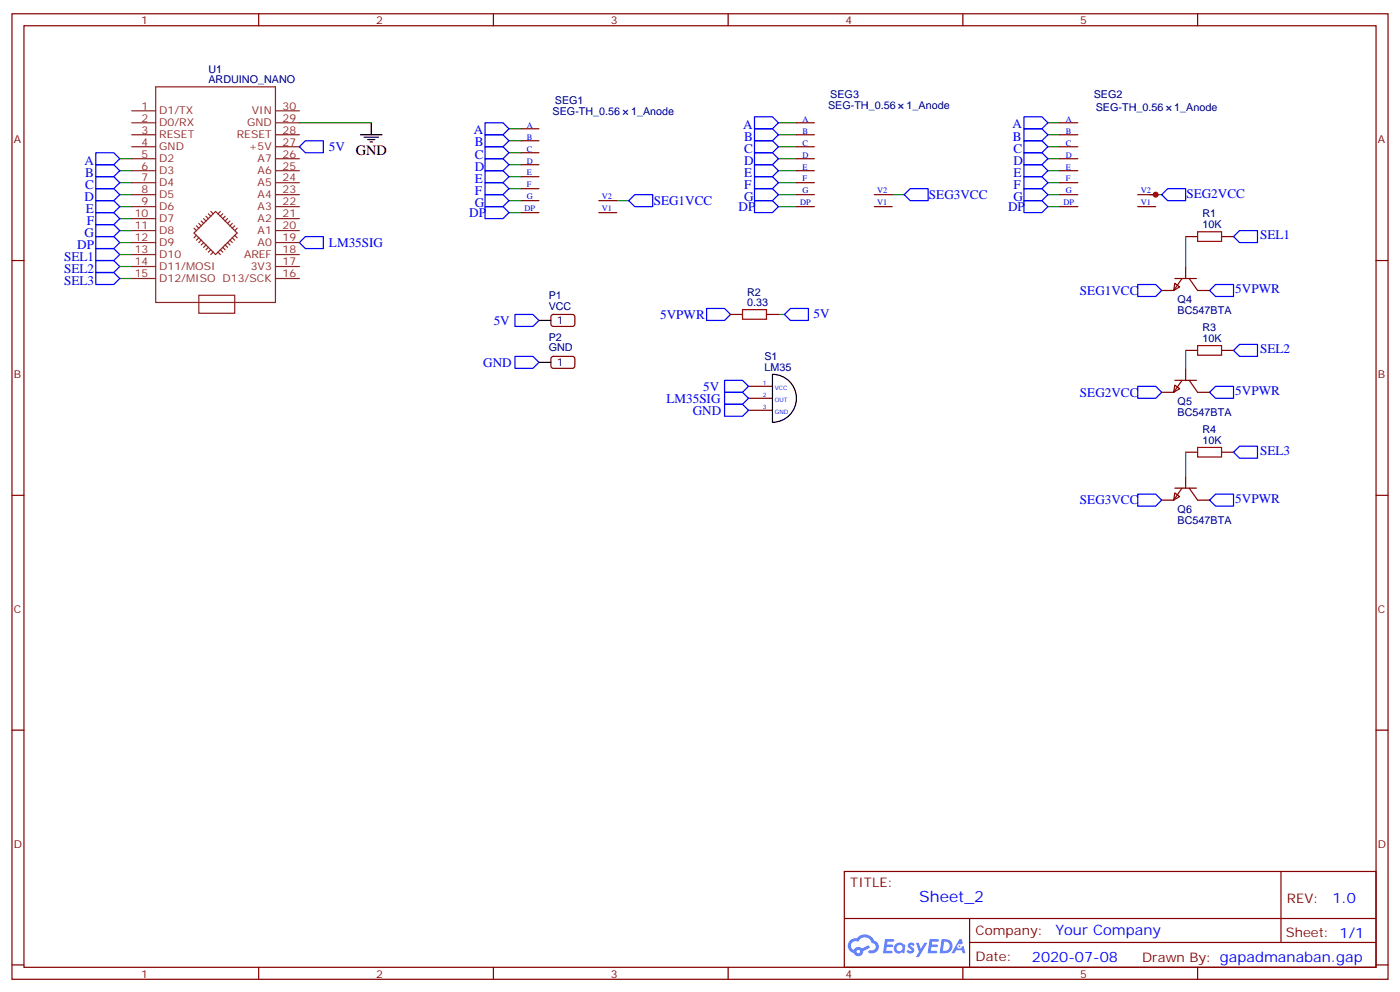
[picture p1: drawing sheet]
<svg xmlns="http://www.w3.org/2000/svg" width="412mm" height="292mm" viewBox="0 0 412 292" stroke-linecap="round" stroke-linejoin="round" font-family="sans-serif">
<g fill="none" stroke="#870000" stroke-width=".35">
<path d="M3.5 4.1h405.4v284.3h-405.4zM7.1 7.6h398.2v277.3h-398.2zM76.2 4.1v3.5M145.3 4.1v3.5M214.5 4.1v3.5M283.6 4.1v3.5M352.8 4.1v3.5M3.5 76.7h3.6M405.3 76.7h3.6M3.5 145.9h3.6M405.3 145.9h3.6M3.5 215h3.6"/>
<path d="M405.3 215h3.6M248.7 256.6h156.6v28.3h-156.6zM377.3 256.7v20.8M248.7 270.5h156.5M285.6 277.5h119.6M285.6 270.5v14.1M3.5 284.2h3.6M76.2 284.9v3.5M145.3 284.9v3.5M214.5 284.9v3.5M283.6 284.9v3.5M352.8 284.9v3.5"/>
<path d="M405.3 284.2h3.6"/>
</g>
<g fill="#5487ff">
<path d="M267.7 277.8a1.22 1.22 0 0 1 1.7 .3l-.4 .6a.47 .47 0 0 0-.3-.4 .47 .47 0 0 0-.5 .1l.1 .3a1.14 1.14 0 0 1 .8 1.7 1.14 1.14 0 0 1-1.9 0l-.2-.2 .5-.5 .7 .4a.29 .29 0 0 0 .3-.2 .29 .29 0 0 0-.2-.4 1.04 1.04 0 0 1-.6-1.7z"/>
<path d="M260.7 276.6h2.4l.3 .2-.2 .5h-1.8l-.1 .9h1.5l.3 .3-.3 .4h-1.6l-.2 1.1 1.7 .1 .2 .3-.2 .3h-2.6z"/>
<path d="M273.8 276.6h2.4l.3 .2-.1 .5h-1.8l-.2 .9h1.6l.3 .3-.4 .4h-1.6l-.1 1.1 1.7 .1 .2 .3-.2 .3h-2.6z"/>
<path d="M282.6 276.6h.7l.3 1.2-.6 .3a.69 .69 0 0 0-1 .3 .69 .69 0 0 0 .4 1 .69 .69 0 0 0 .9-.6l.5-.3 .6 2.2h-.8l-.2-.9h-1.8l-.5 .9h-.8z"/>
<path d="M269.8 277.7h.8l.6 1.8 1.1-1.8h.9l-2.6 4.1h-.8l.9-1.5z"/>
<path d="M277.4 276.6l-.6 4.1h1.3a2.11 2.11 0 0 0 2.5-2.1 2.11 2.11 0 0 0-2.5-2zM278.1 277.3a1.39 1.39 0 0 1 1.7 1.4 1.39 1.39 0 0 1-1.8 1.3h-.3z"/>
<path d="M263.7 278.2a1.54 1.54 0 0 0-.1 2.1 1.54 1.54 0 0 0 2.2 .2l.6 .2 .3-2.3-.2-.2-.4-.1a1.49 1.49 0 0 0-2.4 .1zM264 279.2a.94 .94 0 0 1 1.8 0 .94 .94 0 0 1-1.8 0z"/>
<path d="M250.4 276.9a2.18 2.18 0 0 0 1.1 3.8 1.44 1.44 0 0 0 1.6 .9 1.44 1.44 0 0 0 1.2-1.5l2-1-.5-.7-1.9 .9a1.47 1.47 0 0 0-2.4 .5 1.39 1.39 0 0 1-.7-2 1.39 1.39 0 0 1 2-.4 2.12 2.12 0 0 1 2.2-1.3 2.12 2.12 0 0 1 1.9 1.6 1.14 1.14 0 0 1 1.1 1.5 1.14 1.14 0 0 1-1.7 .7 .43 .43 0 0 0-.5 .3 .43 .43 0 0 0 .4 .5 1.98 1.98 0 0 0 2.5-1.2 1.98 1.98 0 0 0-1.2-2.5 3.1 3.1 0 0 0-5.3-.7l-.9 .1zM252.3 280.2a.55 .55 0 0 1 1.1 0 .55 .55 0 0 1-1.1 0z"/>
<circle cx="282.6" cy="278.7" r=".26"/>
</g>
<g fill="none" stroke="#00f" stroke-width=".35">
<path d="M142.9 39.7h5.3l1.7 1.8-1.7 1.7h-5.3zM142.9 36.2h5.3l1.7 1.7-1.7 1.8h-5.3zM222.2 37.9h5.3l1.8 1.8-1.8 1.8h-5.3zM222.2 34.4h5.3l1.8 1.8-1.8 1.7h-5.3zM301.6 37.9h5.3l1.8 1.8-1.8 1.8h-5.3zM301.6 34.4h5.3l1.8 1.8-1.8 1.7h-5.3zM28.2 45h5.3l1.8 1.7-1.8 1.8h-5.3zM28.2 59.1h5.3l1.8 1.8-1.8 1.7h-5.3zM28.2 55.6h5.3l1.8 1.7-1.8 1.8h-5.3zM28.2 52h5.3l1.8 1.8-1.8 1.8h-5.3zM28.2 48.5h5.3l1.8 1.8-1.8 1.7h-5.3zM88.2 43.2l1.8-1.7h5.2v3.5h-5.2z"/>
<path d="M142.9 57.3h5.3l1.7 1.8-1.7 1.8h-5.3zM142.9 53.8h5.3l1.7 1.8-1.7 1.7h-5.3zM142.9 50.3h5.3l1.7 1.7-1.7 1.8h-5.3zM142.9 46.7h5.3l1.7 1.8-1.7 1.8h-5.3zM142.9 43.2h5.3l1.7 1.8-1.7 1.7h-5.3zM185.2 59.1l1.8-1.8h5.3v3.6h-5.3zM222.2 59.1h5.3l1.8 1.8-1.8 1.7h-5.3zM222.2 55.6h5.3l1.8 1.7-1.8 1.8h-5.3zM222.2 52h5.3l1.8 1.8-1.8 1.8h-5.3zM222.2 48.5h5.3l1.8 1.8-1.8 1.7h-5.3zM222.2 45h5.3l1.8 1.7-1.8 1.8h-5.3zM222.2 41.5h5.3l1.8 1.7-1.8 1.8h-5.3z"/>
<path d="M266.3 57.3l1.8-1.7h5.3v3.5h-5.3zM301.6 59.1h5.3l1.8 1.8-1.8 1.7h-5.3zM301.6 55.6h5.3l1.8 1.7-1.8 1.8h-5.3zM301.6 52h5.3l1.8 1.8-1.8 1.8h-5.3zM301.6 48.5h5.3l1.8 1.8-1.8 1.7h-5.3zM301.6 45h5.3l1.8 1.7-1.8 1.8h-5.3zM301.6 41.5h5.3l1.8 1.7-1.8 1.8h-5.3zM342.2 57.3l1.8-1.7h5.2v3.5h-5.2zM28.2 69.7h5.3l1.8 1.7-1.8 1.8h-5.3zM28.2 73.2h5.3l1.8 1.8-1.8 1.7h-5.3zM28.2 76.7h5.3l1.8 1.8-1.8 1.8h-5.3zM28.2 66.1h5.3l1.8 1.8-1.8 1.8h-5.3z"/>
<path d="M28.2 62.6h5.3l1.8 1.8-1.8 1.7h-5.3zM88.2 71.4l1.8-1.7h5.2v3.5h-5.2zM142.9 60.9h5.3l1.7 1.7-1.7 1.8h-5.3zM365.1 67.9h5.3v3.5h-5.3l-1.7-1.7zM28.2 80.3h5.3l1.8 1.7-1.8 1.8h-5.3zM151.7 92.6h5.3l1.7 1.8-1.7 1.7h-5.3zM208.1 90.8h5.3l1.8 1.8-1.8 1.8h-5.3zM231.1 92.6l1.7-1.8h5.3v3.6h-5.3zM335.1 83.8h5.3l1.8 1.7-1.8 1.8h-5.3zM358.1 83.8h5.3v3.5h-5.3l-1.8-1.8zM151.7 105h5.3l1.7 1.7-1.7 1.8h-5.3zM213.4 112h5.3l1.8 1.8-1.8 1.7h-5.3z"/>
<path d="M213.4 119.1h5.3l1.8 1.7-1.8 1.8h-5.3zM213.4 115.5h5.3l1.8 1.8-1.8 1.8h-5.3zM335.1 113.8h5.3l1.8 1.7-1.8 1.8h-5.3zM356.3 115.5l1.8-1.7h5.3v3.5h-5.3zM363.4 103.2l1.7-1.8h5.3v3.6h-5.3zM365.1 131.4h5.3v3.5h-5.3l-1.7-1.7zM335.1 145.5h5.3l1.8 1.8-1.8 1.7h-5.3zM356.3 147.3l1.8-1.8h5.3v3.5h-5.3z"/>
</g>
<g fill="none" stroke="#008700" stroke-width=".35">
<path d="M88.2 36.2h21.2M149.9 37.9h3.6M229.3 36.2h5.3M229.3 39.7h5.3M308.7 36.2h3.5M308.7 39.7h3.5M35.3 57.3h3.5M35.3 46.7h3.5M35.3 50.3h3.5M35.3 53.8h3.5M149.9 41.5h3.6M149.9 45h3.6"/>
<path d="M149.9 48.5h3.6M149.9 52h3.6M149.9 55.6h3.6M149.9 59.1h3.6M181.7 59.1h3.5M229.3 57.3h5.3M229.3 43.2h5.3M229.3 46.7h5.3M229.3 50.3h5.3M229.3 53.8h5.3M262.8 57.3h3.5M308.7 57.3h3.5"/>
<path d="M308.7 43.2h3.5M308.7 46.7h3.5M308.7 50.3h3.5M308.7 53.8h3.5M338.7 57.3h3.5M35.3 60.9h3.5M35.3 78.5h3.5M35.3 75h3.5M35.3 71.4h3.5M35.3 67.9h3.5M35.3 64.4h3.5M149.9 62.6h3.6"/>
<path d="M229.3 60.9h5.3M308.7 60.9h3.5M349.2 69.7v8.8M35.3 82h3.5M229.3 92.6h1.8M349.2 103.2v5.3M349.2 133.2v7"/>
</g>
<g fill="none" stroke="#870000" stroke-width=".35">
<path d="M153.5 37.9h5.2M234.6 39.7h5.3M234.6 36.2h5.3M312.2 39.7h5.3M312.2 36.2h5.3M153.5 59.1h5.2M153.5 55.6h5.2M153.5 52h5.2M153.5 48.5h5.2M153.5 45h5.2M153.5 41.5h5.2M176.4 59.1h5.3"/>
<path d="M234.6 57.3h5.3M234.6 53.8h5.3M234.6 50.3h5.3M234.6 46.7h5.3M234.6 43.2h5.3M257.5 57.3h5.3M312.2 57.3h5.3M312.2 53.8h5.3M312.2 50.3h5.3M312.2 46.7h5.3M312.2 43.2h5.3M335.1 57.3h5.3"/>
<path d="M153.5 62.6h5.2M176.4 62.6h5.3M234.6 60.9h5.3M257.5 60.9h5.3M312.2 60.9h5.3M335.1 60.9h5.3M349.2 78.5v3.5M349.2 69.7h3.6M359.8 69.7h3.6M162.5 92.8l.5-.2 5.9 .1 .4 .6v2.4l-.7 .4h-5.9l-.4-.7v-2.1zM215.2 92.6h3.5M225.8 92.6h3.5"/>
<path d="M346.1 83.4l1.4 1.1-1.8 1zM346.1 82h6.3M348.2 82l-2.5 3.5h-3.5M350.3 82l2.5 3.5h3.5M162.5 105.2l.5-.2h5.9l.4 .7v2.3l-.7 .5-5.9-.1-.4-.6v-2.1zM220.5 113.8h7M220.5 117.3h7M346.1 113.4l1.4 1.1-1.8 1zM346.1 112h6.3M348.2 112l-2.5 3.5h-3.5M349.2 108.5v3.5M349.2 103.2h3.6"/>
<path d="M350.3 112l2.5 3.5h3.5M359.8 103.2h3.6M220.5 120.8h7M349.2 133.2h3.6M359.8 133.2h3.6M346.1 145.2l1.4 1-1.8 1.1zM346.1 143.8h6.3M348.2 143.8l-2.5 3.5h-3.5M349.2 140.2v3.6M350.3 143.8l2.5 3.5h3.5"/>
</g>
<path d="M106.2 39.7h6.3M109.4 36.2v3.5M107.2 40.4h4.3M108.3 41.1h2.1M109 41.8h.7M158.7 94.4h3.6M158.7 106.7h3.6M227.6 110.2a7.1 7.1 0 0 1 7 7.1 7.1 7.1 0 0 1-7 7.1z" fill="none" stroke="#000" stroke-width=".35"/>
<path d="M352.8 68.3h7v2.8h-7zM218.7 91.2h7.1v2.8h-7.1zM352.8 101.8h7v2.8h-7zM352.8 131.8h7v2.8h-7z" fill="none" stroke="#a10000" stroke-width=".35"/>
<g fill="none" stroke="#8c2424" stroke-width=".35">
<path d="M38.8 39.7h7.1M38.8 36.2h7.1M38.8 32.6h7.1M45.9 25.6h35.2v63.5h-35.2zM81.1 39.7h7.1M81.1 36.2h7.1M81.1 32.6h7.1M38.8 57.3h7.1M38.8 53.8h7.1M38.8 50.3h7.1M38.8 46.7h7.1M38.8 43.2h7.1"/>
<path d="M81.1 57.3h7.1M81.1 53.8h7.1M81.1 50.3h7.1M81.1 46.7h7.1M81.1 43.2h7.1M38.8 78.5h7.1M38.8 75h7.1M38.8 71.4h7.1M38.8 67.9h7.1M38.8 64.4h7.1M38.8 60.9h7.1M57.1 68.6l6.4-6.3 6.3 6.3-6.3 6.4z"/>
<path d="M57.1 67.2l.8 .7M57.9 66.5l.7 .7M57.9 69.3l-.8 .7M58.6 65.8l.7 .7M58.6 70l-.7 .7M59.3 65.1l.7 .7M59.3 70.7l-.7 .7M60 64.4l.7 .7M60 71.4l-.7 .7M60.7 72.1l-.7 .7M60.7 63.7l.7 .7M61.4 63l.7 .7"/>
<path d="M61.4 72.8l-.7 .8M62.1 73.6l-.7 .7M62.1 62.3l.7 .7M62.8 74.3l-.7 .7M64.2 74.3l.7 .7M64.9 73.6l.7 .7M64.9 62.3l-.7 .7M65.6 72.8l.7 .8M65.6 63l-.7 .7M66.3 72.1l.7 .7M66.3 63.7l-.7 .7M67 71.4l.7 .7"/>
<path d="M67 64.4l-.7 .7M67.7 70.7l.7 .7M67.7 65.1l-.7 .7M68.4 70l.7 .7M68.4 65.8l-.7 .7M69.1 69.3l.7 .7M69.1 66.5l-.7 .7M69.8 67.2l-.7 .7M81.1 78.5h7.1M81.1 75h7.1M81.1 71.4h7.1M81.1 67.9h7.1"/>
<path d="M81.1 64.4h7.1M81.1 60.9h7.1M38.8 82h7.1M58.6 87h10.5v5.3h-10.5zM81.1 82h7.1"/>
</g>
<circle cx="340.4" cy="57.3" r=".88" fill="#c00"/>
<text font-size="4.6" fill="#00f" x="270.8" y="265.7">Sheet_2</text>
<text font-size="4.2" x="104.8" y="45.8">GND</text>
<g font-size="4.2" fill="#00f">
<text x="392.5" y="265.9">1.0</text>
<text x="310.9" y="275.5">Your Company</text>
<text x="304" y="283.3">2020-07-08</text>
</g>
<g font-size="3.9" fill="#00f">
<text x="139.5" y="39.4">A</text>
<text x="218.9" y="38">A</text>
<text x="219.2" y="41.5">B</text>
<text x="298.3" y="37.7">A</text>
<text x="298.3" y="41.4">B</text>
<text x="96.9" y="44.4">5V</text>
<text x="139.8" y="46.8">C</text>
<text x="139.9" y="42.9">B</text>
<text x="219.2" y="45">C</text>
<text x="298.6" y="45">C</text>
<text x="24.9" y="48.5">A</text>
<text x="25.1" y="52">B</text>
<text x="139.8" y="53.8">E</text>
<text x="139.8" y="50.3">D</text>
<text x="219.2" y="52">E</text>
<text x="219.2" y="48.5">D</text>
<text x="298.6" y="52">E</text>
<text x="298.6" y="48.5">D</text>
<text x="24.9" y="59.1">D</text>
<text x="25.1" y="55.6">C</text>
<text x="139.8" y="57.3">F</text>
<text x="219.2" y="59.1">G</text>
<text x="219.2" y="55.6">F</text>
<text x="273.6" y="58.6">SEG3VCC</text>
<text x="298.6" y="59.1">G</text>
<text x="298.6" y="55.6">F</text>
<text x="349.5" y="58.3">SEG2VCC</text>
<text x="25.3" y="62.6">E</text>
<text x="138.2" y="63.9">DP</text>
<text x="139.8" y="60.9">G</text>
<text x="192.6" y="60.4">SEG1VCC</text>
<text x="217.6" y="62.1">DP</text>
<text x="297" y="62.1">DP</text>
<text x="24.9" y="69.7">G</text>
<text x="25.6" y="66.1">F</text>
<text x="371.2" y="70.4">SEL1</text>
<text x="18.9" y="76.7">SEL1</text>
<text x="22.8" y="73.2">DP</text>
<text x="96.9" y="72.7">LM35SIG</text>
<text x="18.9" y="80.3">SEL2</text>
<text x="18.9" y="83.8">SEL3</text>
<text x="318.1" y="86.8">SEG1VCC</text>
<text x="363.9" y="86.3">5VPWR</text>
<text x="145.4" y="95.6">5V</text>
<text x="194.5" y="94">5VPWR</text>
<text x="239.6" y="93.6">5V</text>
<text x="142.3" y="108">GND</text>
<text x="371.2" y="103.9">SEL2</text>
<text x="196.3" y="118.6">LM35SIG</text>
<text x="207.2" y="115">5V</text>
<text x="318.1" y="116.8">SEG2VCC</text>
<text x="363.9" y="116.3">5VPWR</text>
<text x="204.1" y="122.1">GND</text>
<text x="371.2" y="133.9">SEL3</text>
<text x="318.1" y="148.5">SEG3VCC</text>
<text x="363.9" y="148.1">5VPWR</text>
</g>
<g font-size="3.9" fill="#800">
<text x="250.5" y="261.2">TITLE:</text>
<text x="379.1" y="265.9">REV:</text>
<text x="287.4" y="275.4">Company:</text>
<text x="378.7" y="276">Sheet: 1/1</text>
<text x="287.4" y="283.1">Date:</text>
<text x="336.4" y="283.2">Drawn By: gapadmanaban.gap</text>
</g>
<g font-size="3.2" fill="#800">
<text x="41.6" y="7.1">1</text>
<text x="110.8" y="7.1">2</text>
<text x="179.9" y="7.1">3</text>
<text x="249.1" y="7.1">4</text>
<text x="318.2" y="7.1">5</text>
<text x="4.1" y="42.2">A</text>
<text x="405.9" y="42.2">A</text>
<text x="4.1" y="111.3">B</text>
<text x="405.9" y="111.3">B</text>
<text x="4.1" y="180.4">C</text>
<text x="405.9" y="180.4">C</text>
<text x="4.1" y="249.6">D</text>
<text x="405.9" y="249.6">D</text>
<text x="41.6" y="287.9">1</text>
<text x="110.8" y="287.9">2</text>
<text x="179.9" y="287.9">3</text>
<text x="249.1" y="287.9">4</text>
<text x="318.2" y="287.9">5</text>
</g>
<g font-size="3.2" fill="#000080">
<text x="61.4" y="21.4">U1</text>
<text x="61.4" y="24.5">ARDUINO_NANO</text>
<text x="244.6" y="29">SEG3</text>
<text x="322.2" y="29">SEG2</text>
<text x="162.8" y="33.9">SEG-TH_0.56</text>
<text x="163.4" y="30.8">SEG1</text>
<text x="185.9" y="33.9">1_Anode</text>
<text x="243.9" y="32.1">SEG-TH_0.56</text>
<text x="267" y="32.1">1_Anode</text>
<text x="322.8" y="32.6">SEG-TH_0.56</text>
<text x="345.9" y="32.6">1_Anode</text>
<text x="354.2" y="64">R1</text>
<text x="354.2" y="67.2">10K</text>
<text x="161.6" y="88">P1</text>
<text x="220.1" y="87">R2</text>
<text x="346.9" y="89.3">Q4</text>
<text x="161.6" y="91.2">VCC</text>
<text x="220.1" y="90.1">0.33</text>
<text x="346.9" y="92.6">BC547BTA</text>
<text x="161.6" y="100.4">P2</text>
<text x="354.2" y="100.7">10K</text>
<text x="354.2" y="97.6">R3</text>
<text x="161.6" y="103.5">GND</text>
<text x="225.2" y="106.1">S1</text>
<text x="225.2" y="109.2">LM35</text>
<text x="346.9" y="119.2">Q5</text>
<text x="346.9" y="122.6">BC547BTA</text>
<text x="354.2" y="130.7">10K</text>
<text x="354.2" y="127.5">R4</text>
<text x="346.9" y="154.3">BC547BTA</text>
<text x="346.9" y="151">Q6</text>
</g>
<g font-size="3.2" fill="#8d2323">
<text x="41.7" y="35.8">2</text>
<text x="41.7" y="32.3">1</text>
<text x="46.9" y="33.7">D1/TX</text>
<text x="74.2" y="33.7">VIN</text>
<text x="83.3" y="32.3">30</text>
<text x="83.3" y="35.8">29</text>
<text x="41.7" y="39.3">3</text>
<text x="46.9" y="40.7">RESET</text>
<text x="46.9" y="37.2">D0/RX</text>
<text x="69.7" y="40.7">RESET</text>
<text x="72.8" y="37.2">GND</text>
<text x="83.3" y="39.3">28</text>
<text x="41.7" y="46.4">5</text>
<text x="41.7" y="42.9">4</text>
<text x="46.9" y="47.8">D2</text>
<text x="46.9" y="44.3">GND</text>
<text x="73.3" y="44.3">+5V</text>
<text x="75.9" y="47.8">A7</text>
<text x="83.3" y="42.9">27</text>
<text x="83.3" y="46.4">26</text>
<text x="41.7" y="53.4">7</text>
<text x="41.7" y="49.9">6</text>
<text x="46.9" y="51.3">D3</text>
<text x="75.9" y="51.3">A6</text>
<text x="83.3" y="49.9">25</text>
<text x="83.3" y="53.4">24</text>
<text x="41.7" y="57">8</text>
<text x="46.9" y="58.4">D5</text>
<text x="46.9" y="54.9">D4</text>
<text x="75.9" y="54.9">A5</text>
<text x="75.9" y="58.4">A4</text>
<text x="83.3" y="57">23</text>
<text x="39.7" y="64">10</text>
<text x="41.7" y="60.5">9</text>
<text x="46.9" y="65.4">D7</text>
<text x="46.9" y="61.9">D6</text>
<text x="75.9" y="61.9">A3</text>
<text x="75.9" y="65.4">A2</text>
<text x="83.3" y="60.5">22</text>
<text x="83.3" y="64">21</text>
<text x="39.7" y="71.1">12</text>
<text x="39.7" y="67.6">11</text>
<text x="46.9" y="69">D8</text>
<text x="75.9" y="69">A1</text>
<text x="83.3" y="67.6">20</text>
<text x="83.3" y="71.1">19</text>
<text x="39.7" y="74.6">13</text>
<text x="46.9" y="76">D10</text>
<text x="46.9" y="72.5">D9</text>
<text x="71.9" y="76">AREF</text>
<text x="75.9" y="72.5">A0</text>
<text x="83.3" y="74.6">18</text>
<text x="39.7" y="78.1">14</text>
<text x="39.7" y="81.7">15</text>
<text x="46.9" y="79.6">D11/MOSI</text>
<text x="46.9" y="83.1">D12/MISO D13/SCK</text>
<text x="73.9" y="79.6">3V3</text>
<text x="83.3" y="78.1">17</text>
<text x="83.3" y="81.7">16</text>
</g>
<g font-size="3.2">
<text x="164" y="95.4">1</text>
<text x="164" y="107.8">1</text>
</g>
<g font-size="2.5" fill="#00f">
<text x="236.4" y="35.8">A</text>
<text x="314" y="35.8">A</text>
<text x="155.2" y="41.1">B</text>
<text x="155.2" y="37.6">A</text>
<text x="236.4" y="39.3">B</text>
<text x="314" y="39.3">B</text>
<text x="155.2" y="44.6">C</text>
<text x="236.4" y="46.4">D</text>
<text x="236.4" y="42.9">C</text>
<text x="314" y="46.4">D</text>
<text x="314" y="42.9">C</text>
<text x="155.2" y="51.7">E</text>
<text x="155.2" y="48.2">D</text>
<text x="236.4" y="53.4">F</text>
<text x="236.4" y="49.9">E</text>
<text x="314" y="53.4">F</text>
<text x="314" y="49.9">E</text>
<text x="155.2" y="58.7">G</text>
<text x="155.2" y="55.2">F</text>
<text x="177.3" y="58.7">V2</text>
<text x="236.4" y="57">G</text>
<text x="258.4" y="57">V2</text>
<text x="314" y="57">G</text>
<text x="336" y="57">V2</text>
<text x="154.5" y="62.3">DP</text>
<text x="177.3" y="62.3">V1</text>
<text x="235.7" y="60.5">DP</text>
<text x="258.4" y="60.5">V1</text>
<text x="313.3" y="60.5">DP</text>
<text x="336" y="60.5">V1</text>
</g>
<g font-size="1.8" fill="#00f">
<text x="224.7" y="113.4">1</text>
<text x="224.7" y="116.9">2</text>
<text x="228.2" y="114.8">VCC</text>
<text x="228.2" y="118.4">OUT</text>
<text x="224.7" y="120.5">3</text>
<text x="228.2" y="121.9">GND</text>
</g>
</svg>
